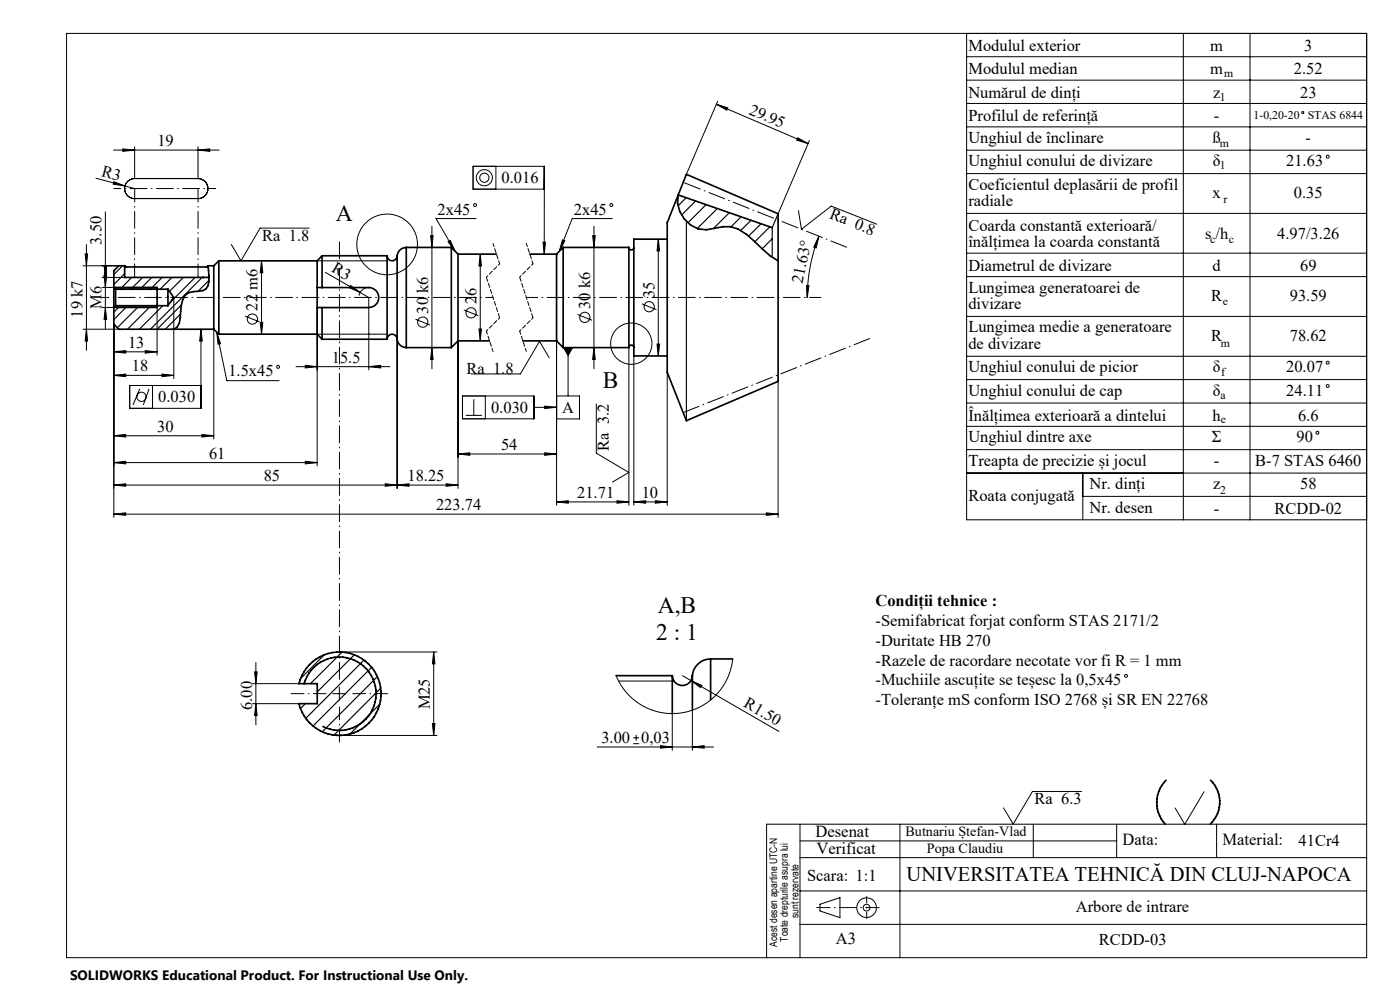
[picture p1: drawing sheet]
<svg xmlns="http://www.w3.org/2000/svg" width="420mm" height="297mm" viewBox="0 0 420 297" stroke-linecap="round" stroke-linejoin="round" font-family="sans-serif">
<g fill="none" stroke="#000" stroke-width=".3">
<path d="M20 10h390v277h-390zM290 10v145.8h120M290 17h120M355 10v145.8M375 10v145.8M214.9 31.3l3.4 1-.3 .7zM214.9 31.3l27.5 11.7M215.3 30.3l-9.4 21.9M290 24h120M290 31h120M290 38h120M28.8 53.4l8.7 2.3"/>
<path d="M34 45h31.8M34.1 54.5l3.4 1.2-3.5-.5zM36.8 44.6l3.6 .4-3.6 .4zM37.5 55.7l2.9 .8M40.4 44v9.5M59.4 45l3.5-.4v.8zM59.4 44v9.5M148.8 49.8v6.9M163.3 56.7h-21.4v-6.9h21.4v26.4M239.3 41.3l3.1 1.7-3.4-1zM242.8 42.1l-9.4 22M290 45h120"/>
<path d="M290 52h120M24.9 79.7h10.7M25.5 76.1h.8l-.4 3.6zM25.9 73.3v31.7M31.2 79.6h.8l-.4 3.5zM31.6 79.7l.4 3.5h-.8zM31.6 63.5v35M78.5 78.2l.3 3.5h-.7zM78.5 78.2v22M92.8 68.4h-14.8l-5.7 9.8-2.9-4.9M95.1 78.2h21M129.2 70.6h.7l-.3 3.6z"/>
<path d="M129.6 67.8v42.7M134.4 72.4l.7-.3 1.4 3.2zM142.8 65.5h-12l5.7 9.8M144.1 76.2l.3 3.5h-.7zM144.1 76.2v26M162.9 72.6h.8l-.4 3.6zM168.7 71.9l.7 .3-1.6 3.1zM177.8 70.6h.8l-.4 3.6zM178.2 67.8v42.7M183.7 65.5h-12l-3.9 9.8M197.5 71.7l.4 3.5h-.8zM197.5 71.7v35"/>
<path d="M239.5 63.1l.9 5.6 9-6.9 13.7 5.4M245.7 70.8l-.8 3.5-.8-.3zM245.7 70.8a49.9 49.9 0 0 0-3.5 18.4M290 64h120M290 75.9h120M24.9 98.7h10.7M25.9 98.7l.4 3.5h-.8zM30.6 83.1h6.8M30.6 86.1h3.5M30.6 92.1h3.5M31.2 82.6h.8l-.4 3.5zM31.6 92.1l.4 3.6h-.8z"/>
<path d="M34.1 97.2v57.9M47.1 92.1v14.4M52.1 89.2v24.3M60.3 98.7l.4 3.5h-.8zM60.3 98.7v23.7h-21.4v-6.9h21.4M64.1 98.7v32.9M65.1 99.6l1 3.4-.7 .1zM65.1 99.6l3 14.5h15.6M73.5 94.8l4.4 1.7M78.1 96.6h.7l-.3 3.6zM95.1 92.2v47.4M97.6 81.6l10.5 6.1"/>
<path d="M105.2 85.5l2.9 2.2-3.3-1.5zM108.1 87.7l2.5 1.5v21.7M110.6 86.2a3 3 0 0 0-2.9 2.4M124.6 95.7l4.4 1.7M139.1 92.9l4.4 1.7M143.7 98.6h.7l-.3 3.6zM173.2 94.3l4.4 1.7M192.5 91l4.4 1.8M241.9 85.6h.8l-.5 3.6zM290 82.9h120M290 94.8h120M34.1 105.4l3.6-.3v.7z"/>
<path d="M34.1 105.4h13M34.1 112.5l3.6-.4v.8zM34.1 112.5h18M41.9 116.5l-2 4.9M43.6 105.1l3.5 .3-3.5 .4zM44.7 116.5l-1.7 4.9M45.8 115.5v6.9M48.6 112.1l3.5 .4-3.5 .4zM88.8 109.9h28.2M91.6 109.5l3.5 .4-3.5 .4zM95.1 100.2h21M110.6 109.9l3.6-.4v.8z"/>
<path d="M119.1 101.7v44.7M129.6 104.2l.3 3.5h-.7zM137.4 102.2v44.2M138.7 118.7h21.4v6.8h-21.4zM142.1 119.7v4.8M145.6 118.7v6.8M164.7 107.2l-2.8-4.9-5.8 9.8h-14.7M167 102.2v49.2M167 118.7h6.8v6.9h-6.8zM169.1 104.2h2.7l-1.4 2.4zM170.4 104.2v14.5M178.2 104.2l.4 3.5h-.8z"/>
<path d="M188.7 104.2v47.2M190.1 106.7v44.7M197.1 103.1h.8l-.4 3.6zM200.2 111.6v39.8M233.4 114.3v40.8M290 106.8h120M290 113.8h120M34.1 138.6l3.6-.3v.7zM34.1 130.6l3.6-.4v.8zM34.1 138.6h61M34.1 130.6h30M60.6 130.2l3.5 .4-3.5 .4z"/>
<path d="M91.6 138.3l3.5 .3-3.5 .4zM137.4 136.1l3.5-.4v.8zM137.4 136.1h29.6M139.7 124.5h4.9M163.4 121.7l3.6 .4-3.6 .3zM163.4 135.7l3.6 .4-3.6 .4zM167 122.1h-6.9M178.9 121.1v14.7l9.8 5.8-4.9 2.9M290 120.8h120M290 127.8h120M290 134.8h120M34.1 145.4l3.6-.4v.7z"/>
<path d="M34.1 154.1l3.6-.4v.7zM34.1 145.4h103.3M34.1 154.1h199.3M115.6 145l3.5 .4-3.5 .3zM119.1 145.4l3.6-.4v.7zM133.8 145l3.6 .4-3.6 .3zM167 150.4l3.5-.3v.7zM167 150.4h21.7M185.1 150.1l3.6 .3-3.6 .4zM190.1 150.4l3.6-.3v.7zM190.1 150.4h10.1M196.6 150.1l3.6 .3-3.6 .4z"/>
<path d="M229.9 153.7l3.5 .4-3.5 .3zM290 141.8h120M324.8 141.6v14.1M410 148.8h-85.2M76.8 198.5v18.7M101.8 195.4h29.3M130.1 195.4l.4 3.6h-.8zM130.1 195.4v25M219.8 197.5l-.6 3.3-1.3 3.1-1.4 2.4-1.9 2.3-2.8 2.2-2.3 1.3-3.4 1.2-2 .4-3.2 .2-2.3-.3-3.3-.9-2.6-1.2-2.5-1.7-2.2-2.2-1.8-2.3-1.4-2.8M75.8 204.9h13.9M75.8 210.9h13.9M76.4 201.4h.8l-.4 3.5z"/>
<path d="M76.8 210.9l.4 3.6h-.8zM99.8 207.9h4M101.8 205.9v4M129.7 216.8h.8l-.4 3.6zM185.6 204.1h16.6M201.7 213.9v11M204.7 202.5l29 16.7M207.3 204l3.3 1.4-.4 .7zM207.7 212.8v12.1M101.8 220.4h29.3M179.2 223.9h34.9M190 222.9h1.7"/>
<path d="M190 221.1h1.7M190.9 220.2v1.8M198.2 223.5l3.5 .4-3.5 .3zM207.7 223.9l3.5-.4v.7zM324.4 237.2h-14.7l-5.7 9.8-2.9-4.9M361.2 237.3l-5.8 9.7-2.9-4.9M240 252h95M240 247v40M240 257h170M270 247v40M310 247v10M335 247v10"/>
<path d="M365 247v10M410 247h-180v40M240 267h170M240 277h170M246 271l6-2v6l-6-2z"/>
<circle cx="390.8" cy="33.7" r=".32"/>
<circle cx="145.3" cy="53.3" r="2.4"/>
<circle cx="145.3" cy="53.3" r="1.38"/>
<circle cx="398.3" cy="46.9" r=".44"/>
<circle cx="116.1" cy="73.3" r="9.1"/>
<circle cx="142.5" cy="61.4" r=".44"/>
<circle cx="183.4" cy="61.4" r=".44"/>
<circle cx="75.7" cy="95.6" r="1.53"/>
<circle cx="126.8" cy="96.5" r="1.54"/>
<circle cx="141.3" cy="93.8" r="1.54"/>
<circle cx="175.5" cy="95.1" r="1.53"/>
<circle cx="194.8" cy="91.9" r="1.53"/>
<circle cx="42.4" cy="118.9" r="1.37"/>
<circle cx="83.4" cy="110" r=".44"/>
<circle cx="189.4" cy="103" r="6.2"/>
<circle cx="398.3" cy="115.7" r=".44"/>
<circle cx="398.3" cy="108.7" r=".43"/>
<circle cx="395.2" cy="129.7" r=".44"/>
<circle cx="337.8" cy="202.5" r=".44"/>
<circle cx="260" cy="272" r="2.95"/>
<circle cx="260" cy="272" r="1.01"/>
</g>
<path d="M147.9 73l2 6.1M157.9 73l2 6.1M145.9 99.2l2 6.1M155.9 99.2l2 6.1" fill="none" stroke="#000" stroke-width=".3" stroke-dasharray="1.3 .6" stroke-dashoffset=".3"/>
<path d="M149.9 79.1l-4 4M159.9 79.1l-4 4M149.9 95.2l-4 4M159.9 95.2l-4 4" fill="none" stroke="#000" stroke-width=".3" stroke-dasharray="1.3 .6" stroke-dashoffset=".7"/>
<path d="M145.9 83.1l4 12.1M155.9 83.1l4 12.1" fill="none" stroke="#000" stroke-width=".3" stroke-dasharray="1.3 .6" stroke-dashoffset="-.1"/>
<path d="M101.8 203.9v-131.7" fill="none" stroke="#000" stroke-width=".3" stroke-dasharray="5.1 1.3 .3 1.3" stroke-dashoffset="-.3"/>
<path d="M97.8 207.9h-10.5M101.8 211.9v10.5M105.8 207.9h10.5" fill="none" stroke="#000" stroke-width=".3" stroke-dasharray="5.1 1.3 .3 1.3" stroke-dashoffset="1.2"/>
<path d="M30.5 89.1h117.4" fill="none" stroke="#000" stroke-width=".3" stroke-dasharray="5.1 1.3 .3 1.3" stroke-dashoffset="2.9"/>
<path d="M157.9 89.1h88.4" fill="none" stroke="#000" stroke-width=".3" stroke-dasharray="5.1 1.3 .3 1.3" stroke-dashoffset="1.6"/>
<path d="M260 268.7v6.6" fill="none" stroke="#000" stroke-width=".3" stroke-dasharray="5.1 1.3 .3 1.3" stroke-dashoffset="3.2"/>
<path d="M40.4 56.5v26.6M59.4 56.5v26.6M245 272h18.8" fill="none" stroke="#000" stroke-width=".3" stroke-dasharray="5.1 1.3 .3 1.3" stroke-dashoffset="1"/>
<path d="M34.2 56.5h30.5" fill="none" stroke="#000" stroke-width=".3" stroke-dasharray="5.1 1.3 .3 1.3" stroke-dashoffset="3"/>
<path d="M205 54.6l49.4 19.6" fill="none" stroke="#000" stroke-width=".3" stroke-dasharray="5.1 1.3 .3 1.3" stroke-dashoffset="-.4"/>
<path d="M205 123.6l55.9-22.1" fill="none" stroke="#000" stroke-width=".3" stroke-dasharray="5.1 1.3 .3 1.3"/>
<g fill="none" stroke="#000" stroke-width=".35">
<path d="M38.4 54.3l1.1-.6 .9-.2h19a3 3 0 0 1 3 2.9 3 3 0 0 1-2.7 3.1h-19.6a3 3 0 0 1-2.6-2 3 3 0 0 1 .9-3.2zM205.8 59.3l-2.4 2.4M36.8 79.7l-2.7 2.6M205.9 66.4v59.7M208.7 60.3l-4.2 4.1M211.8 61.3l-5.4 5.5M215.2 62.5l-6 6M218.8 63.7l-4.8 4.8M222.3 65l-2.9 2.9M225.3 66l-3.1 3.1M228.3 67.1l-3.7 3.7M231 68l-4.6 4.5"/>
<path d="M231.7 71.5l-3.1 3.1M233.4 64.1l-1.7 4.1v8.9M35.6 92.1l-1.5 1.5M37.4 82l-3.3 3.3M37.8 92.1l-3.7 3.7M39.5 83.1l-3.5 3.6M41.3 92.1l-6.1 6.1M42.8 83.1l-3.5 3.6M44.8 92.1l-6.6 6.6M45.5 83.1l-3.5 3.6M48.6 83.1l-3.5 3.6M48.9 91.6l-7.1 7.1"/>
<path d="M51.6 83.1l-3.6 3.6M54.2 94.1l-4.6 4.6M54.4 91.4l-7.3 7.3M55 83.1l-4.2 4.2M58.5 83.1l-7.3 7.5M60.6 83.1l-15.5 15.6M62.7 84l-3.3 3.3M97.3 196.2l-7.1 7.2M102.6 195.4l-9.5 9.5M106.3 196.2l-11.1 11.2M109.2 197.8l-17.5 17.5M111.5 200l-17.6 17.6"/>
<path d="M91.6 210.9l-1.5 1.5M113.2 202.8l-16.5 16.5M113.9 211.1l-8.9 8.9M114.2 206.3l-14 14"/>
</g>
<g fill="none" stroke="#000" stroke-width=".5">
<path d="M205.9 52.2l27.5 11.9v50.2l-27.5 11.8-5.7-14.5v-44.9zM37.4 79.7h-1.8l-1.5 1.5v16l1.5 1.5h28.5M37.4 79.7v3.4h25.3M37.4 79.7l.3 .3h24.4l.3-.3M62.4 79.7a15.1 15.1 0 0 1 0 6l-.6 .8-.8 .6-2.9 .3a3.9 3.9 0 0 0-3.7 4.1l-.6 5.4-.7 1.2-1.3 .6M62.4 79.7h1.7M64.1 79.7v19M65.7 78.2v22M65.7 78.2l-1.6 1.5M65.7 78.2h29.4M95.1 78.2v8M96.6 76.7v9.5"/>
<path d="M96.6 76.7h19.5M96.6 76.7l-1.5 1.5M116.1 76.7a1.5 1.5 0 0 0 1.5 1.5 1.5 1.5 0 0 0 1.5-1.5M116.1 76.7v25M119.1 76.7v25M121.9 74.2a2.79 2.79 0 0 0-2.8 2.5M121.9 74.2v30M121.9 74.2h13.5M135.4 74.2v30M135.4 74.2l2 2M137.4 76.2v26M137.4 76.2h11.5"/>
<path d="M158.9 76.2h8.1M167 76.2v26M168.9 74.2v30M168.9 74.2h19.8M168.9 74.2l-1.9 2M188.7 74.2a.74 .74 0 0 0 .7 .7 .74 .74 0 0 0 .7-.7M188.7 74.2v30M200.2 71.7h-10.1v35h10.1M231.7 68.2l-28.3-9.8a8.8 8.8 0 0 0 8.4 10.5l2.5-.5a9.3 9.3 0 0 1 9.7 1.9l7.1 6.4 2.3 1.5M34.7 86.7l-.6-.6h13v6h-13l.6-.5M34.7 86.7h15.7M34.7 91.6h15.7"/>
<path d="M34.7 86.7v4.9M50.4 86.7l1.7 2.5M50.4 86.7v4.9M52.1 89.1l-1.7 2.5M64.1 98.7l1.6 1.5M95.1 86.2h15.5a3 3 0 0 1 3 3 3 3 0 0 1-3 3h-15.5M95.1 92.2v8M95.1 86.2v6M96.6 92.2v9.5M65.7 100.2h29.4M95.1 100.2l1.5 1.5M96.6 101.7h19.5"/>
<path d="M116.1 101.7a1.5 1.5 0 0 1 1.5-1.5 1.5 1.5 0 0 1 1.5 1.5M119.1 101.7a2.79 2.79 0 0 0 2.8 2.5M121.9 104.2h13.5M137.4 102.2h9.4M137.4 102.2l-2 2M156.8 102.2h10.2M167 102.2l1.9 2M168.9 104.2h19.8M190.1 104.1a.74 .74 0 0 0-.7-.7 .74 .74 0 0 0-.7 .8M92.9 199.2a12.5 12.5 0 0 1 19.1 1.5 12.5 12.5 0 0 1-5 18.6 12.5 12.5 0 0 1-17.3-8.4h5.5v-6h-5.5a12.8 12.8 0 0 1 3.2-5.7zM213.2 197.5a5.5 5.5 0 0 0-5.5 5M213.2 197.5v12.3"/>
<path d="M213.2 197.5h6.6M91.2 204.9a11 11 0 0 1 14.3-7.4 11 11 0 0 1 6.4 14.7 11 11 0 0 1-15 5.5M184.8 202.5h16.9M201.7 202.5a3 3 0 0 0 3 3 3 3 0 0 0 3-3M201.7 202.5v11.4M207.7 202.5v10.3M349.8 233.8a9.5 9.5 0 0 0-.2 13.2M363.1 233.8a9.1 9.1 0 0 1-.1 13.2"/>
</g>
<g fill="#000">
<path d="M34.1 54.5l3.4 1.2-3.5-.5zM105.2 85.5l2.9 2.2-3.3-1.5zM207.3 204l3.3 1.4-.4 .7z"/>
<path d="M239.3 41.3l3.1 1.7-3.4-1zM214.9 31.3l3.4 1-.3 .7z"/>
<path d="M25.5 76.1h.8l-.4 3.6zM25.9 98.7l.4 3.5h-.8zM31.6 79.7l.4 3.5h-.8zM31.2 79.6h.8l-.4 3.5z"/>
<path d="M78.5 78.2l.3 3.5h-.7zM78.1 96.6h.7l-.3 3.6zM129.2 70.6h.7l-.3 3.6zM129.6 104.2l.3 3.5h-.7zM144.1 76.2l.3 3.5h-.7zM143.7 98.6h.7l-.3 3.6zM177.8 70.6h.8l-.4 3.6zM178.2 104.2l.4 3.5h-.8zM197.5 71.7l.4 3.5h-.8zM197.1 103.1h.8l-.4 3.6zM130.1 195.4l.4 3.6h-.8zM129.7 216.8h.8l-.4 3.6z"/>
<path d="M245.7 70.8l-.8 3.5-.8-.3zM241.9 85.6h.8l-.5 3.6z"/>
<path d="M65.1 99.6l1 3.4-.7 .1zM134.4 72.4l.7-.3 1.4 3.2zM168.7 71.9l.7 .3-1.6 3.1zM162.9 72.6h.8l-.4 3.6zM163.4 121.7l3.6 .4-3.6 .3zM169.1 104.2l1.3 2.4 1.4-2.4zM60.3 98.7l.4 3.5h-.8z"/>
<path d="M34.1 105.4l3.6-.3v.7zM43.6 105.1l3.5 .3-3.5 .4z"/>
<path d="M48.6 112.1l3.5 .4-3.5 .4zM34.1 112.5l3.6-.4v.8z"/>
<path d="M34.1 138.6l3.6-.3v.7zM91.6 138.3l3.5 .3-3.5 .4zM34.1 145.4l3.6-.4v.7zM115.6 145l3.5 .4-3.5 .3zM119.1 145.4l3.6-.4v.7zM133.8 145l3.6 .4-3.6 .3zM137.4 136.1l3.5-.4v.8zM163.4 135.7l3.6 .4-3.6 .4zM167 150.4l3.5-.3v.7zM185.1 150.1l3.6 .3-3.6 .4zM190.1 150.4l3.6-.3v.7zM196.6 150.1l3.6 .3-3.6 .4zM91.6 109.5l3.5 .4-3.5 .4zM110.6 109.9l3.6-.4v.8zM36.8 44.6l3.6 .4-3.6 .4zM59.4 45l3.5-.4v.8z"/>
<path d="M34.1 130.6l3.6-.4v.8zM60.6 130.2l3.5 .4-3.5 .4zM198.2 223.5l3.5 .4-3.5 .3zM207.7 223.9l3.5-.4v.7z"/>
<path d="M34.1 154.1l3.6-.4v.7zM229.9 153.7l3.5 .4-3.5 .3z"/>
<path d="M76.4 201.4h.8l-.4 3.5zM76.8 210.9l.4 3.6h-.8zM31.2 82.6h.8l-.4 3.5zM31.6 92.1l.4 3.6h-.8z"/>
</g>
<g font-size="7.1">
<text x="100.8" y="66.2">A</text>
<text x="180.8" y="116.2">B</text>
<text x="197.3" y="183.7">A,B</text>
<text x="196.8" y="191.7">2 : 1</text>
</g>
<text font-size="6.2" x="272" y="264.1">UNIVERSITATEA TEHNICĂ DIN CLUJ-NAPOCA</text>
<g font-size="5">
<text x="244.6" y="250.9">Desenat</text>
<text x="245" y="256">Verificat</text>
<text x="336.8" y="253.4">Data:</text>
<text x="366.8" y="253.4">Material:</text>
<text x="242.1" y="264.2">Scara: 1:1</text>
<text x="250.8" y="283">A3</text>
</g>
<g font-size="4.9">
<text x="290.5" y="15.3">Modulul exterior</text>
<text x="363.1" y="15.3">m</text>
<text x="391.3" y="15.3">3</text>
<text x="290.5" y="22.3">Modulul median</text>
<text x="363.1" y="22.3">m</text>
<text x="388.2" y="22.3">2.52</text>
<text x="290.5" y="29.3">Numărul de dinți</text>
<text x="363.9" y="29.3">z</text>
<text x="390" y="29.3">23</text>
<text x="224.5" y="34" transform="rotate(23 224.5 34)">29.95</text>
<text x="290.5" y="36.3">Profilul de referință</text>
<text x="364.2" y="36.3">-</text>
<text x="47.2" y="43.8">19</text>
<text x="290.5" y="42.8">Unghiul de înclinare</text>
<text x="363.8" y="42.8">ß</text>
<text x="391.7" y="42.8">-</text>
<text x="30.3" y="52.7" transform="rotate(15 30.3 52.7)">R3</text>
<text x="290.5" y="49.8">Unghiul conului de divizare</text>
<text x="363.8" y="49.8">δ</text>
<text x="385.9" y="49.8">21.63</text>
<text x="150.5" y="54.8">0.016</text>
<text x="290.5" y="56.8">Coeficientul deplasării de profil</text>
<text x="363.8" y="59.3">x</text>
<text x="388.2" y="59.3">0.35</text>
<text x="131.3" y="64.3">2x45</text>
<text x="172.2" y="64.3">2x45</text>
<text x="248.6" y="65.4" transform="rotate(22 248.6 65.4)">Ra 0.8</text>
<text x="290.5" y="61.7">radiale</text>
<text x="290.5" y="69.2">Coarda constantă exterioară/</text>
<text x="361.5" y="71.7">s /h</text>
<text x="383.2" y="71.7">4.97/3.26</text>
<text x="30.4" y="73.4" transform="rotate(-90 30.4 73.4)">3.50</text>
<text x="78.7" y="72.1">Ra 1.8</text>
<text x="290.5" y="74.2">înălțimea la coarda constantă</text>
<text x="99.2" y="81.3" transform="rotate(30 99.2 81.3)">R3</text>
<text x="290.5" y="81.2">Diametrul de divizare</text>
<text x="363.8" y="81.2">d</text>
<text x="390" y="81.2">69</text>
<text x="196.3" y="89.4" transform="rotate(-90 196.3 89.4)">35</text>
<text x="240.8" y="85.2" transform="rotate(-78 240.8 85.2)">21.63°</text>
<text x="290.5" y="87.7">Lungimea generatoarei de</text>
<text x="24.8" y="95.2" transform="rotate(-90 24.8 95.2)">19 k7</text>
<text x="30.4" y="92.6" transform="rotate(-90 30.4 92.6)">M6</text>
<text x="77.3" y="93.1" transform="rotate(-90 77.3 93.1)">22 m6</text>
<text x="128.4" y="94" transform="rotate(-90 128.4 94)">30 k6</text>
<text x="142.9" y="91.2" transform="rotate(-90 142.9 91.2)">26</text>
<text x="177" y="92.6" transform="rotate(-90 177 92.6)">30 k6</text>
<text x="290.5" y="92.6">divizare</text>
<text x="363.4" y="90.1">R</text>
<text x="387" y="90.1">93.59</text>
<text x="290.5" y="99.6">Lungimea medie a generatoare</text>
<text x="38.4" y="104.3">13</text>
<text x="290.5" y="104.6">de divizare</text>
<text x="363.4" y="102.1">R</text>
<text x="387" y="102.1">78.62</text>
<text x="39.6" y="111.3">18</text>
<text x="68.5" y="112.8">1.5x45</text>
<text x="99.6" y="108.7">15.5</text>
<text x="140" y="112">Ra 1.8</text>
<text x="290.5" y="111.5">Unghiul conului de picior</text>
<text x="363.8" y="111.5">δ</text>
<text x="385.9" y="111.5">20.07</text>
<text x="290.5" y="118.6">Unghiul conului de cap</text>
<text x="363.9" y="118.6">δ</text>
<text x="385.9" y="118.6">24.11</text>
<text x="47.5" y="120.5">0.030</text>
<text x="147.3" y="123.6">0.030</text>
<text x="168.7" y="123.7">A</text>
<text x="47.2" y="129.4">30</text>
<text x="290.5" y="126">Înălțimea exterioară a dintelui</text>
<text x="363.8" y="126">h</text>
<text x="389.4" y="126">6.6</text>
<text x="62.7" y="137.4">61</text>
<text x="150.3" y="134.9">54</text>
<text x="182.6" y="135.2" transform="rotate(-90 182.6 135.2)">Ra 3.2</text>
<text x="290.5" y="132.6">Unghiul dintre axe</text>
<text x="363.6" y="132.6">Σ</text>
<text x="388.9" y="132.6">90</text>
<text x="290.5" y="139.6">Treapta de precizie și jocul</text>
<text x="364.2" y="139.6">-</text>
<text x="376.6" y="139.6">B-7 STAS 6460</text>
<text x="79.1" y="144.2">85</text>
<text x="122.2" y="144.2">18.25</text>
<text x="173.2" y="149.2">21.71</text>
<text x="192.5" y="149.2">10</text>
<text x="326.9" y="146.6">Nr. dinți</text>
<text x="363.9" y="146.6">z</text>
<text x="390" y="146.6">58</text>
<text x="130.8" y="152.9">223.74</text>
<text x="290.5" y="150.1">Roata conjugată</text>
<text x="326.9" y="153.8">Nr. desen</text>
<text x="364.2" y="154">-</text>
<text x="382.4" y="154">RCDD-02</text>
<text x="262.7" y="181.6">Condiții tehnice :</text>
<text x="262.7" y="187.6">-Semifabricat forjat conform STAS 2171/2</text>
<text x="262.7" y="193.5">-Duritate HB 270</text>
<text x="262.7" y="199.5">-Razele de racordare necotate vor fi R = 1 mm</text>
<text x="262.7" y="205.4">-Muchiile ascuțite se teșesc la 0,5x45</text>
<text x="75.6" y="212.8" transform="rotate(-90 75.6 212.8)">6.00</text>
<text x="129" y="212.6" transform="rotate(-90 129 212.6)">M25</text>
<text x="222.9" y="211.6" transform="rotate(30 222.9 211.6)">R1.50</text>
<text x="262.7" y="211.4">-Toleranțe mS conform ISO 2768 și SR EN 22768</text>
<text x="180.4" y="222.7">3.00</text>
<text x="192.4" y="222.7">0,03</text>
<text x="310.4" y="240.9">Ra 6.3</text>
<text x="389.6" y="253.7">41Cr4</text>
<text x="322.8" y="273.4">Arbore de intrare</text>
<text x="329.7" y="283.2">RCDD-03</text>
</g>
<g font-size="4.2">
<text x="271.7" y="250.6">Butnariu Ștefan-Vlad</text>
<text x="278.1" y="255.6">Popa Claudiu</text>
</g>
<text font-size="4.1" x="21" y="293.7">SOLIDWORKS Educational Product. For Instructional Use Only.</text>
<g font-size="3.5">
<text x="367.2" y="23">m</text>
<text x="365.9" y="30.3">1</text>
<text x="376.1" y="35.8">1-0,20-20 STAS 6844</text>
<text x="365.9" y="44.2">m</text>
<text x="365.9" y="50.6">1</text>
<text x="367" y="60.7">r</text>
<text x="363.1" y="72.9">c</text>
<text x="368.7" y="72.9">c</text>
<text x="366.8" y="91.5">e</text>
<text x="366.2" y="104">m</text>
<text x="366.3" y="112.6">f</text>
<text x="366.1" y="119.6">a</text>
<text x="366.2" y="126.8">e</text>
<text x="366" y="148.1">2</text>
</g>
<g font-size="3.2">
<text x="239.5" y="275.1" transform="rotate(-90 239.5 275.1)">sunt rezervate</text>
<text x="233.2" y="283.7" transform="rotate(-90 233.2 283.7)">Acest desen apartine UTC-N</text>
<text x="236.4" y="282.2" transform="rotate(-90 236.4 282.2)">Toate drepturile asupra lui</text>
</g>
</svg>
